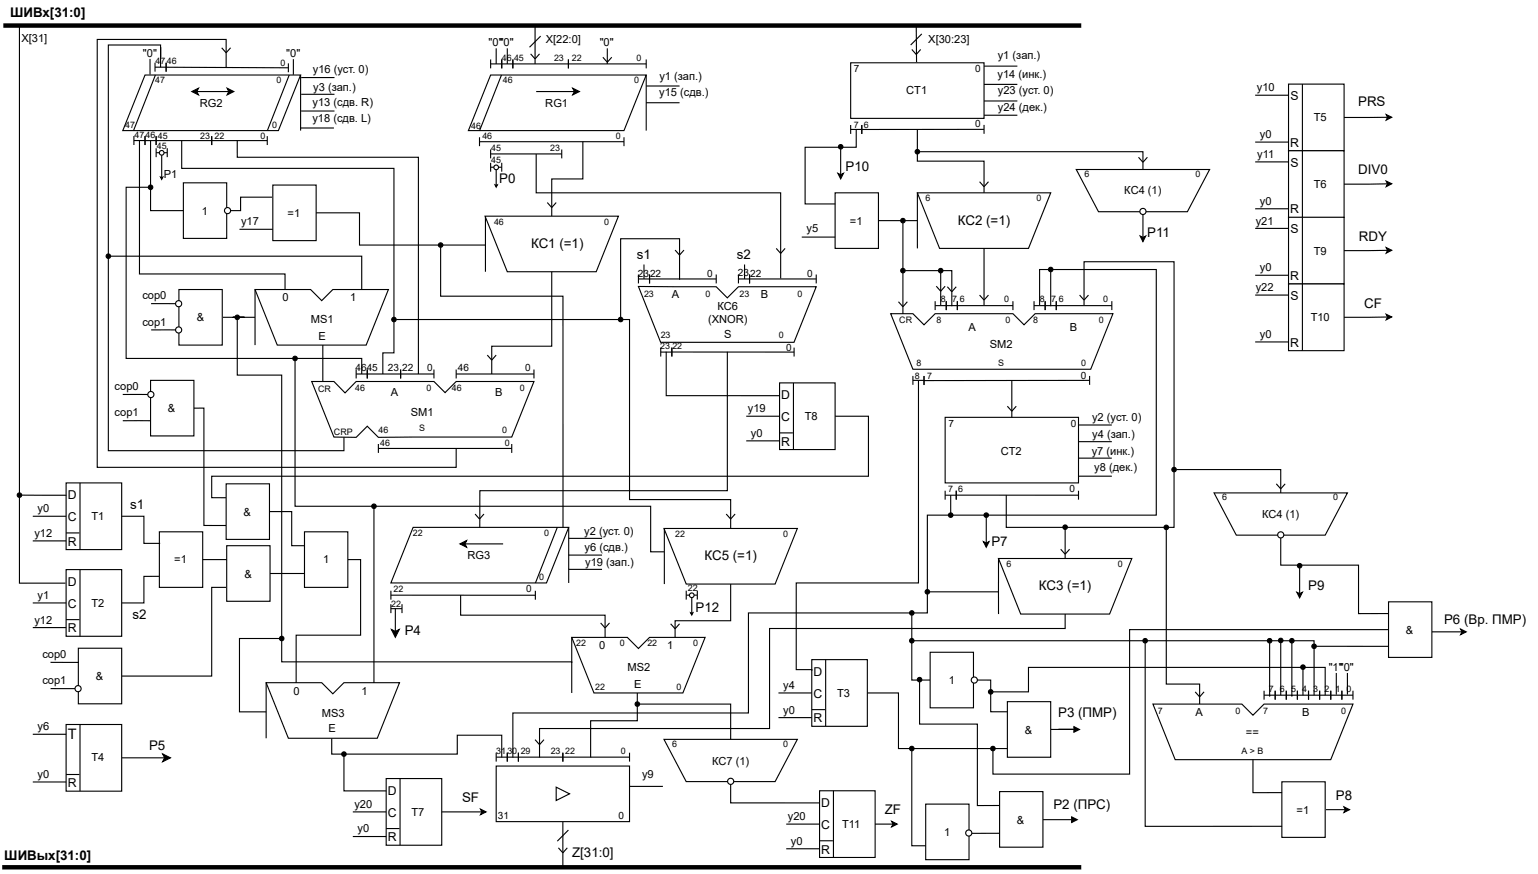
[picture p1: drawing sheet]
<svg xmlns="http://www.w3.org/2000/svg" width="351mm" height="200mm" viewBox="0 0 351 200" stroke-linecap="round" stroke-linejoin="round" font-family="sans-serif">
<path d="M.8 5.8h246.2" fill="none" stroke="#000" stroke-width="1" stroke-linecap="butt"/>
<path d="M112.1 17.1h35.5l-5 12.7h-35.6z" fill="#fff"/>
<path d="M112.1 17.1h35.5l-5 12.7h-35.6zM114.6 17.1l-5 12.7M147.6 17.1v12.7M147.6 19.6h7.6M109.5 32.4h33.1M109.5 31.4v2M122.5 20.9h8.7M130.8 20.2l1.6 .7-1.6 .8 .4-.8zM142.6 31.4v2M147.6 23.5h7.6" fill="none" stroke="#000" stroke-width=".25"/>
<path d="M130.8 20.2l1.6 .7-1.6 .8 .4-.8z" fill="#000"/>
<path d="M194.3 14.3h30.5v12.7h-30.5z" fill="#fff"/>
<path d="M194.3 14.3h30.5v12.7h-30.5zM209.3 6l.1 8.2M210.6 7.7l-2.5 2.6M224.8 15.1h7.6M194.3 28.6v2M196.9 28.6v2M224.8 29.6h-30.5M224.8 28.5v2.1" fill="none" stroke="#000" stroke-width=".25"/>
<path d="M190.8 44h9.9v12.7h-9.9z" fill="#fff"/>
<path d="M195.6 29.6v4h-11.7v13h6.9M183.2 54.2h7.6M190.8 44h9.9v12.7h-9.9z" fill="none" stroke="#000" stroke-width=".25"/>
<path d="M209.6 44h30.4l-5 12.7h-20.3z" fill="#fff"/>
<g fill="none" stroke="#000" stroke-width=".25">
<path d="M208.3 11.3l1 1.1 1-1.1M209.6 29.6v7.2h15.2v7.2M200.7 50.4h8.9M206.3 50.9v20.8M209.6 44h30.4l-5 12.7h-20.3zM209.6 44v12.7M223.8 41.5l1 1.2 1-1.2M224.8 56.7v13M203.5 71.7h5.1l2.5 2.5 2.5-2.5h17.8l2.5 2.5 2.6-2.5h17.8l-5.1 12.7h-40.6zM205.3 68.9l1 1.2 1-1.2M206.8 61.8h10.6v8.1M213.6 69.8h17.8"/>
<path d="M213.6 68.8v2M213.9 65.4l1 1.1 1-1.1M214.9 62.3v7.4M216.2 68.8v2M216.4 65.5l1 1.1 1.1-1.1M218.7 68.8v2M223.8 67.4l1 1.1 1-1.1M231.4 68.8v2M236.2 69.8h17.8M236.2 68.8v2M238.8 68.8v2M241.3 68.8v2"/>
<path d="M246.6 67.4l1.1 1.1 1-1.1M254 68.8v2"/>
<circle cx="206.3" cy="50.4" r=".51"/>
<circle cx="206.3" cy="61.8" r=".51"/>
<circle cx="214.9" cy="61.8" r=".51"/>
</g>
<g fill="#000">
<circle cx="206.3" cy="50.4" r=".51"/>
<circle cx="206.3" cy="61.8" r=".51"/>
<circle cx="214.9" cy="61.8" r=".51"/>
</g>
<path d="M215.9 95.3h30.5v15h-30.5z" fill="#fff"/>
<g fill="none" stroke="#000" stroke-width=".25">
<path d="M237.5 69.7v-8.1h26.7v56.1h-47v-4.6M240 62.1v7.8M247.7 69.7v-9.9h20.5v60.7h-38.3v-7.4M211.1 85.9v2.1M215.9 95.3h30.5v15h-30.5zM230.1 92.8l1.1 1.1 1-1.1M231.2 87v8.3M248.9 85.9v2M248.9 86.9h-37.8M215.9 113.1h2.6M215.9 112.1v2M218.5 113.1h27.9"/>
<path d="M218.5 112.1v2M246.4 100.9h7.6M246.4 104.7h7.6M246.4 108.8h7.6M246.4 112.1v2"/>
<circle cx="240" cy="61.6" r=".51"/>
</g>
<circle cx="240" cy="61.6" r=".51" fill="#000"/>
<path d="M185.5 150.7h12.7v15.2h-12.7z" fill="#fff"/>
<g fill="none" stroke="#000" stroke-width=".25">
<path d="M209.8 87v46.2h-27.9v19.8h3.6v.2M177.8 158.3h7.7M185.5 150.7h12.7v15.2h-12.7zM188.6 150.7v15.2M208.3 140.5v14.8h4.2M177.8 163.9h7.7M185.5 162.1h3"/>
<circle cx="208.3" cy="140" r=".51"/>
</g>
<circle cx="208.3" cy="140" r=".51" fill="#000"/>
<path d="M212.5 149h9.9v12.7h-9.9z" fill="#fff"/>
<path d="M212.5 149h9.9v12.7h-9.9z" fill="none" stroke="#000" stroke-width=".25"/>
<circle cx="222.6" cy="155.3" r=".7" fill="#fff"/>
<g fill="none" stroke="#000" stroke-width=".25">
<path d="M240 166.6h5.3M245.3 166l1.3 .6-1.3 .7z"/>
<circle cx="222.6" cy="155.3" r=".7"/>
</g>
<path d="M245.3 166l1.3 .6-1.3 .7z" fill="#000"/>
<path d="M230.1 160.3h9.9v12.7h-9.9z" fill="#fff"/>
<path d="M230.1 160.3h9.9v12.7h-9.9zM128.6 187.7v10.7" fill="none" stroke="#000" stroke-width=".25"/>
<path d="M113.4 175h30.4v12.7h-30.4z" fill="#fff"/>
<path d="M113.4 175h30.4v12.7h-30.4z" fill="none" stroke="#000" stroke-width=".25"/>
<path d="M127.1 179.8l3 1.5-3 1.6z" fill="#fff"/>
<g fill="none" stroke="#000" stroke-width=".25">
<path d="M112.1 38.2h2.5M112.1 37.2v2M113.4 38.8v3.6M114.6 37.2v2M113.1 42.2l.3 .2 .2-.2-.2 .5zM113.4 173h30.4M113.4 171.9v2.1M115.9 171.9v2.1M118.4 171.9v2.1M127.1 179.8l3 1.5-3 1.6zM128.6 171.9v2.1M143.8 171.9v2.1"/>
<path d="M143.8 179.6h7.6M127.6 193.7l1 1.1 1-1.1M129.9 189.6l-2.6 2.5"/>
</g>
<path d="M.5 198.1h246.5" fill="none" stroke="#000" stroke-width="1" stroke-linecap="butt"/>
<path d="M113.1 42.2l.3 .2 .2-.2-.2 .5z" fill="#000"/>
<circle cx="113.4" cy="38.2" r=".53" fill="#fff"/>
<g fill="none" stroke="#000" stroke-width=".25">
<path d="M246.4 97.1h7.6M216.7 117.7h-4.8v22.3h-40.9v22.9h-53.8v10.1M225.3 118.2v5.9M224.7 123.7l.6 .4 .7-.4-.7 1.3z"/>
<circle cx="113.4" cy="38.2" r=".53"/>
<circle cx="217.2" cy="117.7" r=".51"/>
<circle cx="225.3" cy="117.7" r=".51"/>
</g>
<g fill="#000">
<path d="M224.7 123.7l.6 .4 .7-.4-.7 1.3z"/>
<circle cx="217.2" cy="117.7" r=".51"/>
<circle cx="225.3" cy="117.7" r=".51"/>
</g>
<path d="M228.1 127.6h30.5l-5.1 12.7h-20.3z" fill="#fff"/>
<g fill="none" stroke="#000" stroke-width=".25">
<path d="M36.7 13.1v-2.8h-11.9v92.6h53.8v-3M133.2 32.4v8.5h-7.1v8.5M110.9 49.4v12.7M125 46.3l1.1 1.1 1-1.1M71.2 87.1h5.1l2.5 2.6 2.6-2.6h17.7l2.6 2.6 2.5-2.6h17.8l-5.1 12.7-30.5 .1-2.5-2.5-2.5 2.5-5.1-.1zM208.6 86.9h2.5M208.6 85.9v2M211.1 85.9v2M212.4 135.2h15.7M228.1 127.6h30.5l-5.1 12.7h-20.3zM228.1 127.6v12.7M242.3 125.5l1 1.1 1.1-1.1"/>
<path d="M243.3 120.9v6.6M243.3 140.3v3.3h-67.5v22.8h-52.5v6.6"/>
<circle cx="211.9" cy="135.2" r=".51"/>
<circle cx="243.3" cy="120.4" r=".51"/>
</g>
<g fill="#000">
<circle cx="211.9" cy="135.2" r=".51"/>
<circle cx="243.3" cy="120.4" r=".51"/>
</g>
<path d="M33.1 17.1h35.6l-5.1 12.7h-35.5z" fill="#fff"/>
<path d="M33.1 17.1h35.6l-5.1 12.7h-35.5zM66.1 17.1l-5 12.7M68.7 17.1v12.7M68.8 17.7h7.6M43.8 20.9l1.5-.7-.3 .7 .3 .8zM45 20.9h7.3M51.9 20.2l1.5 .7-1.5 .8 .4-.8zM68.8 21.5h7.6" fill="none" stroke="#000" stroke-width=".25"/>
<path d="M43.8 20.9l1.5-.7-.3 .7 .3 .8zM51.9 20.2l1.5 .7-1.5 .8 .4-.8z" fill="#000"/>
<path d="M151.7 120.7h30.5l-5.1 12.7h-20.3z" fill="#fff"/>
<g fill="none" stroke="#000" stroke-width=".25">
<path d="M35.5 17.1l-5 12.7M67.4 82.4v33.2h81.2v10.5h3.1M104.2 85.4h17.8M104.2 84.4v2M122 84.4v2M165.9 117.4l1 1.2 1-1.2M151.7 120.7h30.5l-5.1 12.7h-20.3zM151.8 120.7v12.7"/>
<circle cx="67.4" cy="81.9" r=".51"/>
</g>
<circle cx="67.4" cy="81.9" r=".51" fill="#000"/>
<path d="M277.4 112.6h30.4l-5.1 9.6h-20.3z" fill="#fff"/>
<path d="M277.4 112.6h30.4l-5.1 9.6h-20.3z" fill="none" stroke="#000" stroke-width=".25"/>
<circle cx="292.6" cy="122.2" r=".7" fill="#fff"/>
<g fill="none" stroke="#000" stroke-width=".25">
<path d="M291.6 110.5l1 1.2 1-1.2M266.4 121v35.3h7.7v4.5M292.6 122.9v6.2h17.8v11.1h6.8M198.2 158.3h7.1v12.7h24.9M208.8 146.4h91.4v12.4M223.3 155.3h3v7.3h3.8M226.8 158h8.2v-5.5h67.7v6.3M273 158l1.1 1.2 1-1.2M288.8 158.8h20.3M288.8 157.8v2M290.1 146.9v12.2v-.3M291.3 157.8v2"/>
<path d="M292.6 146.8v12M293.9 157.8v2M295.1 146.9v12.2v-.3M296.4 157.8v2M297.7 152.9v5.9M298.9 157.8v2M301.5 157.8v2M304 157.8v2M305.3 153.7v5M306.6 157.8v2M307.8 153.7v5M309.1 157.8v2"/>
<path d="M302.7 184.9h5.1h-.4M307 184.3l1.3 .6-1.3 .7 .4-.7z"/>
<circle cx="266.4" cy="120.5" r=".51"/>
<circle cx="292.6" cy="122.2" r=".7"/>
<circle cx="208.3" cy="146.4" r=".51"/>
<circle cx="226.3" cy="158" r=".51"/>
<circle cx="290.1" cy="146.4" r=".51"/>
<circle cx="292.6" cy="146.3" r=".51"/>
<circle cx="295.1" cy="146.4" r=".51"/>
<circle cx="297.7" cy="152.4" r=".51"/>
</g>
<g fill="#000">
<path d="M307 184.3l1.3 .6-1.3 .7 .4-.7z"/>
<circle cx="266.4" cy="120.5" r=".51"/>
<circle cx="208.3" cy="146.4" r=".51"/>
<circle cx="226.3" cy="158" r=".51"/>
<circle cx="290.1" cy="146.4" r=".51"/>
<circle cx="292.6" cy="146.3" r=".51"/>
<circle cx="295.1" cy="146.4" r=".51"/>
<circle cx="297.7" cy="152.4" r=".51"/>
</g>
<path d="M292.8 178.6h9.9v12.7h-9.9z" fill="#fff"/>
<g fill="none" stroke="#000" stroke-width=".25">
<path d="M34.3 13.5v3.5M67 13.5v3.6M112.1 14.6h35.5M112.1 13.6v2M113.4 11v3.6M114.6 13.6v2M115.9 11v3.6M117.2 13.6v2M121.2 12.3l1 1.2 1.1-1.2M122.2 6v8.6M123.5 8.3l-2.5 2.5M129.9 13.6v2"/>
<path d="M137.7 13.1l1 1.1 1.1-1.1M138.7 11v3.6M147.6 13.6v2M224.8 19.3h7.6M68.7 29.2h7.6M68.8 25.4h7.6M261.6 146.9v41.9h31.3M286.2 173.5v7.6h6.7M292.8 178.6h9.9v12.7h-9.9z"/>
<circle cx="261.6" cy="146.4" r=".51"/>
</g>
<circle cx="261.6" cy="146.4" r=".51" fill="#000"/>
<path d="M110.8 49.4h30.5l-5.1 12.7h-20.3z" fill="#fff"/>
<g fill="none" stroke="#000" stroke-width=".25">
<path d="M35.4 15.3l30.5 .2M35.4 14.3v2.1M36.7 13.1v-2.3v4.6M38 16.4v-2.1l-.1 2.1M50.6 10.9l1.1 1.2 1-1.2M51.7 15.4v-6.4h-29.5v97.8h82v-4.4M65.9 14.5v2M30.6 32.1h17.8M30.6 31.1v2M33.1 31.1v2M35.7 31.1v2M41.5 32.1v6.4h48.5v42.1h-2.5v4.8"/>
<path d="M48.4 31.1v2M62.5 45h-7.5v3.1h-2.3M72.2 48.6h9.9v7.4h28.7M110.8 49.4h30.5l-5.1 12.7h-20.3zM126.1 62.1v17h-13.8v6.3M111.3 81.1l1 1.2 1.1-1.2M86.4 102.4h30.5M86.4 101.4v2.1M116.9 101.4v2.1"/>
</g>
<path d="M62.3 42.3h9.9v12.7h-9.9z" fill="#fff"/>
<path d="M35.7 34.9h2.5M35.7 33.9v2M36.9 35.4v5.2M38.2 33.9v2M36.7 40.5l.2 .1 .3-.1-.3 .5zM54.7 52.4h7.6M62.3 42.3h9.9v12.7h-9.9z" fill="none" stroke="#000" stroke-width=".25"/>
<path d="M36.7 40.5l.2 .1 .3-.1-.3 .5z" fill="#000"/>
<circle cx="36.9" cy="34.9" r=".53" fill="#fff"/>
<g fill="none" stroke="#000" stroke-width=".25">
<path d="M31.9 32.1v30.5h33.2v3.5M25.3 58.5h57.3v7.6M50.8 72.5h7.5M58.3 66.1h12.7l2.5 2.6 2.5-2.6h12.7l-5 12.7h-20.4zM58.3 66.1v12.7M73.8 78.8v8.4M263.4 160.8h20.3l2.5 2.6 2.6-2.6h20.3l-5.1 12.7h-35.5z"/>
<circle cx="36.9" cy="34.9" r=".53"/>
<circle cx="24.8" cy="58.5" r=".51"/>
</g>
<circle cx="24.8" cy="58.5" r=".51" fill="#000"/>
<path d="M40.9 66.1h9.9v12.7h-9.9z" fill="#fff"/>
<path d="M34.5 69.4h6.5M34.5 75.4h6.4M40.9 66.1h9.9v12.7h-9.9z" fill="none" stroke="#000" stroke-width=".25"/>
<circle cx="40.8" cy="75.4" r=".7" fill="#fff"/>
<circle cx="40.8" cy="75.4" r=".7" fill="none" stroke="#000" stroke-width=".25"/>
<circle cx="40.8" cy="69.4" r=".7" fill="#fff"/>
<circle cx="40.8" cy="69.4" r=".7" fill="none" stroke="#000" stroke-width=".25"/>
<path d="M94.4 120.5h35.5l-5.1 12.7h-35.5z" fill="#fff"/>
<g fill="none" stroke="#000" stroke-width=".25">
<path d="M100.7 56.5v11.2h27.9v52.8M89.3 136h33M89.3 134.9v2.1M89.3 138v2M89.3 139h2.5M90.3 139v5.2M91.8 138v2M94.4 120.5h35.5l-5.1 12.7h-35.5zM105.1 124.2l1.5-.7-.4 .7 .4 .8zM105.2 136v4.5h33v5.1M106.2 124.2h8.7M122.3 135v2"/>
<path d="M127.3 120.5l-5 12.7M129.9 120.5v12.7M129.9 123h7.6M129.9 126.8h7.6M89.4 143.8l.9 .4 .9-.4-.9 1.8zM130.6 145.6h12.7l2.6 2.5 2.5-2.5h12.7l-5.1 12.7h-20.3zM130.6 145.6v12.7"/>
<circle cx="100.7" cy="56" r=".51"/>
</g>
<g fill="#000">
<path d="M105.1 124.2l1.5-.7-.4 .7 .4 .8zM89.4 143.8l.9 .4 .9-.4-.9 1.8z"/>
<circle cx="100.7" cy="56" r=".51"/>
</g>
<path d="M41.9 41.8h9.9v12.7h-9.9z" fill="#fff"/>
<path d="M41.9 41.8h9.9v12.7h-9.9z" fill="none" stroke="#000" stroke-width=".25"/>
<circle cx="52" cy="48.1" r=".7" fill="#fff"/>
<g fill="none" stroke="#000" stroke-width=".25">
<path d="M34.4 32.1v16h7.5M48.4 32.1h12.7M48.4 31.1v2M54.2 32.1v3.8h41.4v49.5M61.1 31.1v2M112.1 35.2h16.2M112.1 34.1v2.1M122.5 35.2v8.8h55.8v19.6M128.3 34.1v2.1M33.9 42.8h-5.1v39.1h53.8v3.5M154.2 57.1l1 1.2 1.1-1.2M177.3 56.7l1 1.2 1.1-1.2"/>
<path d="M54.2 73v12.7h10.2v65.5h66.2v.2M90.5 73h53.3v41.1h23.1v6.6M145.9 65.4l17.7 .1 2.6 2.5 2.5-2.5h17.8l-5.1 12.7h-30.5zM145.9 63.7h17.7M145.9 62.7v2M148.4 62.7v2M155.2 63.9v-9.4h-13.4v18M163.6 62.7v2M168.7 63.7h17.8M168.7 62.7v2M171.2 62.7v2M186.5 62.7v2"/>
<path d="M81.4 85.4h17.7M81.4 84.4v2M83.9 84.4v2M91.5 84.4v2M99.1 84.4v2M166.2 80.4v31.7h-56.6v8.4M108.5 117.4l1 1.2 1.1-1.2M166.9 133.4v8.4h-12.7v3.8M153.2 142.5l1 1.1 1-1.1"/>
<circle cx="34.4" cy="42.8" r=".51"/>
<circle cx="52" cy="48.1" r=".7"/>
<circle cx="54.2" cy="72.5" r=".51"/>
<circle cx="90" cy="73" r=".51"/>
<circle cx="141.8" cy="73" r=".51"/>
</g>
<g fill="#000">
<circle cx="34.4" cy="42.8" r=".51"/>
<circle cx="54.2" cy="72.5" r=".51"/>
<circle cx="90" cy="73" r=".51"/>
<circle cx="141.8" cy="73" r=".51"/>
</g>
<path d="M15.1 110.3h12.7v15.2h-12.7z" fill="#fff"/>
<g fill="none" stroke="#000" stroke-width=".25">
<path d="M5 113.1h10.2M7.5 117.9h7.6M15.1 110.3h12.7v15.2h-12.7zM18.3 110.3v15.2M7.5 123.6h7.6M15.1 121.7h3.1"/>
<circle cx="4.4" cy="113.1" r=".51"/>
</g>
<circle cx="4.4" cy="113.1" r=".51" fill="#000"/>
<path d="M15.1 130.1h12.7v15.2h-12.7z" fill="#fff"/>
<path d="M7.5 137.7h7.6M15.1 130.1h12.7v15.2h-12.7zM18.3 130.1v15.2M7.5 143.4h7.6M15.1 141.5h3.1" fill="none" stroke="#000" stroke-width=".25"/>
<path d="M36.4 121.5h9.9v12.7h-9.9z" fill="#fff"/>
<path d="M27.8 117.9h5.1v6.2h3.7M36.4 121.5h9.9v12.7h-9.9z" fill="none" stroke="#000" stroke-width=".25"/>
<path d="M29.7 113.5h3.3v3.8h-3.3z" fill="#fff"/>
<path d="M36.3 131.6l-3.4 .1v6h-5.1" fill="none" stroke="#000" stroke-width=".25"/>
<path d="M30.2 138.6h3.3v3.8h-3.3z" fill="#fff"/>
<path d="M4.4 5.7v127.5h10.6M147.1 60.4v3.3M170.1 60.4v3.3M51.8 134.2h-3.4v20.2h-20.6" fill="none" stroke="#000" stroke-width=".25"/>
<path d="M17.9 148.1h9.9v12.7h-9.9z" fill="#fff"/>
<path d="M11.5 151.3h6.5M11.6 157.3h6.3M17.9 148.1h9.9v12.7h-9.9z" fill="none" stroke="#000" stroke-width=".25"/>
<circle cx="17.8" cy="157.3" r=".7" fill="#fff"/>
<g fill="none" stroke="#000" stroke-width=".25">
<path d="M61.7 131h7.9"/>
<circle cx="17.8" cy="157.3" r=".7"/>
</g>
<path d="M51.8 124.7h9.9v12.6h-9.9z" fill="#fff"/>
<path d="M151 79.4v2M153.5 79.4v2M181.4 79.4v2M151 80.4h30.4M190.8 95.1h7.6v13.7h-150v4.9h3.3M46.3 127.8h5.5M51.8 124.7h9.9v12.6h-9.9zM79.5 127.8h2.9v17.3h-14.7v10.9M60.8 155.9h12.7l2.5 2.6 2.6-2.6h12.7l-5.1 12.7h-20.3zM60.8 155.9v12.7" fill="none" stroke="#000" stroke-width=".25"/>
<path d="M69.6 121.5h9.9v12.7h-9.9z" fill="#fff"/>
<g fill="none" stroke="#000" stroke-width=".25">
<path d="M85.4 116.1v39.9M69.6 121.5h9.9v12.7h-9.9zM63.9 145.9h-9.2v16.7h6.1M137.2 142.3l1 1.1 1.1-1.1M145.6 158.3v6.3h-10.7v8.4M75.8 168.7v3.6h28.7v-4.4h10.1v5.1M122.2 169l1.1 1.1 1-1.1"/>
<circle cx="85.4" cy="115.6" r=".51"/>
<circle cx="64.4" cy="145.9" r=".51"/>
</g>
<g fill="#000">
<circle cx="85.4" cy="115.6" r=".51"/>
<circle cx="64.4" cy="145.9" r=".51"/>
</g>
<path d="M211.5 183.7h9.9v12.7h-9.9z" fill="#fff"/>
<path d="M211.5 183.7h9.9v12.7h-9.9zM228.4 190.3l-6.4 .1" fill="none" stroke="#000" stroke-width=".25"/>
<circle cx="221.3" cy="190.3" r=".7" fill="#fff"/>
<g fill="none" stroke="#000" stroke-width=".25">
<path d="M238.3 187.2h6.5M244.8 186.6l1.3 .6-1.3 .7z"/>
<circle cx="221.3" cy="190.3" r=".7"/>
</g>
<path d="M244.8 186.6l1.3 .6-1.3 .7z" fill="#000"/>
<path d="M228.4 180.8h9.9v12.7h-9.9z" fill="#fff"/>
<g fill="none" stroke="#000" stroke-width=".25">
<path d="M210.1 155.8v9.6h13.2v18.6h5.1M327.1 144.3h6.9M333.7 143.7l1.3 .6-1.3 .7 .3-.7zM208.3 171.5v21.7h3.2M228.4 180.8h9.9v12.7h-9.9z"/>
<circle cx="210.1" cy="155.2" r=".51"/>
<circle cx="208.3" cy="171" r=".51"/>
</g>
<g fill="#000">
<path d="M333.7 143.7l1.3 .6-1.3 .7 .3-.7z"/>
<circle cx="210.1" cy="155.2" r=".51"/>
<circle cx="208.3" cy="171" r=".51"/>
</g>
<path d="M317.2 137.5h9.9v12.7h-9.9z" fill="#fff"/>
<g fill="none" stroke="#000" stroke-width=".25">
<path d="M268.7 107.3h23.9v5.3M296.3 135.3l.6 .3 .6-.3-.6 1.3zM296.9 129.7v5.9M317.2 137.5h9.9v12.7h-9.9zM300.7 147.6h16.5M317.2 143.8h-59.1v33h-31.3v-5.3"/>
<circle cx="268.2" cy="107.3" r=".51"/>
<circle cx="296.9" cy="129.2" r=".51"/>
<circle cx="300.2" cy="147.6" r=".51"/>
<circle cx="226.8" cy="171" r=".51"/>
</g>
<g fill="#000">
<path d="M296.3 135.3l.6 .3 .6-.3-.6 1.3z"/>
<circle cx="268.2" cy="107.3" r=".51"/>
<circle cx="296.9" cy="129.2" r=".51"/>
<circle cx="300.2" cy="147.6" r=".51"/>
<circle cx="226.8" cy="171" r=".51"/>
</g>
<path d="M15.1 165.5h12.7v15.2h-12.7z" fill="#fff"/>
<path d="M7.5 167.7h7.6M7.5 178.6h7.6M15.1 165.5h12.7v15.2h-12.7zM15.1 176.9h3.1M18.3 165.5v15.2M27.8 173.1h9.8M37.2 172.2l1.7 .9-1.7 .9 .4-.9z" fill="none" stroke="#000" stroke-width=".25"/>
<path d="M37.2 172.2l1.7 .9-1.7 .9 .4-.9z" fill="#000"/>
<path d="M294.4 19.2h12.7v15.2h-12.7z" fill="#fff"/>
<path d="M294.4 19.2h12.7v15.2h-12.7zM297.5 19.2v15.2M286.8 21.7h7.6M286.8 32.5h7.6M316.7 26.2l1.3 .6-1.3 .6 .3-.6zM317 26.8h-9.9" fill="none" stroke="#000" stroke-width=".25"/>
<path d="M316.7 26.2l1.3 .6-1.3 .6 .3-.6z" fill="#000"/>
<path d="M294.4 34.4h12.7v15.3h-12.7z" fill="#fff"/>
<path d="M286.8 37h7.6M294.4 34.4h12.7v15.3h-12.7zM297.5 34.4v15.3M286.8 47.7h7.6M316.7 41.4l1.3 .6-1.3 .6 .3-.6zM317 42l-9.9 .1" fill="none" stroke="#000" stroke-width=".25"/>
<path d="M316.7 41.4l1.3 .6-1.3 .6 .3-.6z" fill="#000"/>
<path d="M88.2 177.8h12.7v15.3h-12.7z" fill="#fff"/>
<g fill="none" stroke="#000" stroke-width=".25">
<path d="M44.3 93.2h2.3v26.8h5.1M78.6 172.8v7.9h9.7M88.2 177.8h12.7v15.3h-12.7zM91.4 177.8v15.3M80.6 185.5h7.6M80.6 191.1h7.6M88.2 189.3h3.1M100.9 185.5h9.2M109.8 184.8l1.2 .7-1.2 .6 .3-.6z"/>
<circle cx="78.6" cy="172.3" r=".51"/>
</g>
<g fill="#000">
<path d="M109.8 184.8l1.2 .7-1.2 .6 .3-.6z"/>
<circle cx="78.6" cy="172.3" r=".51"/>
</g>
<path d="M34.4 86.9h9.9v12.7h-9.9z" fill="#fff"/>
<path d="M28 90.1h6.5M28.1 96.1h6.3M34.4 86.9h9.9v12.7h-9.9z" fill="none" stroke="#000" stroke-width=".25"/>
<circle cx="34.5" cy="90.1" r=".7" fill="#fff"/>
<g fill="none" stroke="#000" stroke-width=".25">
<path d="M61.6 116.9h5v7.8h3"/>
<circle cx="34.5" cy="90.1" r=".7"/>
</g>
<path d="M51.7 110.5h9.9v12.7h-9.9z" fill="#fff"/>
<path d="M51.7 110.5h9.9v12.7h-9.9zM129.9 130.1h7.6" fill="none" stroke="#000" stroke-width=".25"/>
<path d="M178.1 87.5h12.7v15.2h-12.7z" fill="#fff"/>
<path d="M152.2 80.4v10h26M170.5 95.1h7.6M178.1 87.5h12.7v15.2h-12.7zM178.1 98.9h3M181.3 87.5v15.2M170.5 100.7h7.6" fill="none" stroke="#000" stroke-width=".25"/>
<path d="M294.4 49.6h12.7v15.3h-12.7z" fill="#fff"/>
<path d="M286.8 52.2h7.6M294.4 49.6h12.7v15.3h-12.7zM297.5 49.6v15.3M316.7 56.6l1.3 .6-1.3 .6 .3-.6zM317 57.2h-9.9M286.8 62.9h7.6" fill="none" stroke="#000" stroke-width=".25"/>
<path d="M316.7 56.6l1.3 .6-1.3 .6 .3-.6z" fill="#000"/>
<path d="M294.4 64.9h12.7v15.2h-12.7z" fill="#fff"/>
<g fill="none" stroke="#000" stroke-width=".25">
<path d="M191.4 39.6l.7 .3 .6-.3-.6 1.3zM192.1 34v5.9M286.8 67.4h7.6M286.8 78.1h7.6M294.4 64.9h12.7v15.2h-12.7zM297.5 64.9v15.2M316.7 71.8l1.3 .6-1.3 .7 .3-.7zM317 72.4l-9.9 .1"/>
<circle cx="192.1" cy="33.5" r=".51"/>
</g>
<g fill="#000">
<path d="M191.4 39.6l.7 .3 .6-.3-.6 1.3zM316.7 71.8l1.3 .6-1.3 .7 .3-.7z"/>
<circle cx="192.1" cy="33.5" r=".51"/>
</g>
<path d="M245.9 38.7h30.4l-5 9.7h-20.3z" fill="#fff"/>
<path d="M245.9 38.7h30.4l-5 9.7h-20.3z" fill="none" stroke="#000" stroke-width=".25"/>
<circle cx="261.1" cy="48.3" r=".7" fill="#fff"/>
<g fill="none" stroke="#000" stroke-width=".25">
<path d="M210.1 34.7h51v4M224.8 23.1h7.6M224.8 26.3h7.6M260.1 35.9l1 1.2 1-1.2M260.5 53.9l.6 .3 .6-.3-.6 1.3zM261.1 49v5.2"/>
<circle cx="209.6" cy="34.7" r=".51"/>
<circle cx="261.1" cy="48.3" r=".7"/>
</g>
<g fill="#000">
<path d="M260.5 53.9l.6 .3 .6-.3-.6 1.3z"/>
<circle cx="209.6" cy="34.7" r=".51"/>
</g>
<path d="M151.7 168.9h30.5l-5.1 9.6h-20.3z" fill="#fff"/>
<path d="M151.7 168.9h30.5l-5.1 9.6h-20.3z" fill="none" stroke="#000" stroke-width=".25"/>
<circle cx="166.9" cy="178.5" r=".7" fill="#fff"/>
<g fill="none" stroke="#000" stroke-width=".25">
<path d="M146.1 160.8h20.8v8.1"/>
<circle cx="145.6" cy="160.8" r=".51"/>
<circle cx="166.9" cy="178.5" r=".7"/>
</g>
<circle cx="145.6" cy="160.8" r=".51" fill="#000"/>
<path d="M187.2 180.6h12.7v15.3h-12.7z" fill="#fff"/>
<g fill="none" stroke="#000" stroke-width=".25">
<path d="M156.8 135.9h2.5M156.8 134.9v2.1M157.8 140l.2 .1 .3-.1-.3 .5zM158 136.5v3.6M159.3 134.9v2.1M166.9 179.2v4.2h20.4M179.6 188.3h7.6M179.6 193.9h7.6M187.2 180.6h12.7v15.3h-12.7zM187.2 192.1h3.1M190.4 180.6v15.3M199.9 188.3h4.1"/>
<path d="M203.7 187.6l1.3 .7-1.3 .6 .3-.6z"/>
</g>
<path d="M157.8 140l.2 .1 .3-.1-.3 .5zM203.7 187.6l1.3 .7-1.3 .6 .3-.6z" fill="#000"/>
<circle cx="158" cy="136" r=".53" fill="#fff"/>
<circle cx="158" cy="136" r=".53" fill="none" stroke="#000" stroke-width=".25"/>
<text font-size="3.3" x="15.5" y="168.8">T</text>
<g font-size="3">
<text x="2.3" y="3.8">ШИВх[31:0]</text>
<text x="310.3" y="24.1">PRS</text>
<text x="114" y="41.9">P0</text>
<text x="193.2" y="39.1">P10</text>
<text x="310.3" y="39.9">DIV0</text>
<text x="218.8" y="51.3">КС2 (=1)</text>
<text x="121.3" y="56.6">КС1 (=1)</text>
<text x="145.5" y="59.2">s1</text>
<text x="168.4" y="59.2">s2</text>
<text x="262.1" y="54.1">P11</text>
<text x="310.4" y="55.1">RDY</text>
<text x="311.6" y="70.3">CF</text>
<text x="29.7" y="116.3">s1</text>
<text x="226.5" y="124.7">P7</text>
<text x="160.9" y="128">КС5 (=1)</text>
<text x="237.4" y="134.8">КС3 (=1)</text>
<text x="298.9" y="134.8">P9</text>
<text x="30.3" y="141.4">s2</text>
<text x="158.9" y="139.9">P12</text>
<text x="329.9" y="142.4">P6 (Вр. ПМР)</text>
<text x="92.5" y="145">P4</text>
<text x="241.7" y="163.8">P3 (ПМР)</text>
<text x="34.1" y="171.4">P5</text>
<text x="105.6" y="183.3">SF</text>
<text x="202.1" y="185.8">ZF</text>
<text x="240.7" y="184.8">P2 (ПРС)</text>
<text x="305.2" y="182.8">P8</text>
<text x="1" y="196.5">ШИВых[31:0]</text>
<text x="130.7" y="195.7">Z[31:0]</text>
</g>
<g font-size="2.8">
<text x="294.8" y="22.8">S</text>
<text x="294.8" y="33.5">R</text>
<text x="294.8" y="38.1">S</text>
<text x="294.8" y="48.7">R</text>
<text x="294.8" y="53.3">S</text>
<text x="294.8" y="64">R</text>
<text x="294.8" y="68.5">S</text>
<text x="294.8" y="79.2">R</text>
<text x="178.5" y="91.1">D</text>
<text x="178.5" y="101.8">R</text>
<text x="178.5" y="96.2">C</text>
<text x="15.5" y="114">D</text>
<text x="15.5" y="119.1">C</text>
<text x="15.5" y="124.7">R</text>
<text x="15.5" y="133.8">D</text>
<text x="15.5" y="138.9">C</text>
<text x="15.5" y="144.5">R</text>
<text x="185.8" y="154.4">D</text>
<text x="185.8" y="159.4">C</text>
<text x="185.8" y="165">R</text>
<text x="15.5" y="179.7">R</text>
<text x="88.6" y="181.5">D</text>
<text x="187.6" y="184.3">D</text>
<text x="88.6" y="186.6">C</text>
<text x="187.6" y="189.4">C</text>
<text x="88.6" y="192.2">R</text>
<text x="187.6" y="195">R</text>
</g>
<g font-size="2.5">
<text x="4.9" y="9.6">X[31]</text>
<text x="111.6" y="10.4">&quot;0&quot;&quot;0&quot;</text>
<text x="124.7" y="9.9">X[22:0]</text>
<text x="137" y="10.4">&quot;0&quot;</text>
<text x="212.1" y="9.9">X[30:23]</text>
<text x="32.7" y="12.9">&quot;0&quot;</text>
<text x="65.4" y="12.9">&quot;0&quot;</text>
<text x="71.5" y="16.8">y16 (уст. 0)</text>
<text x="227.9" y="17.8">y14 (инк.)</text>
<text x="227.9" y="13.5">y1 (зап.)</text>
<text x="71.5" y="20.8">y3 (зап.)</text>
<text x="150.6" y="21.8">y15 (сдв.)</text>
<text x="150.6" y="18.3">y1 (зап.)</text>
<text x="207" y="21.6">CT1</text>
<text x="228" y="21.6">y23 (уст. 0)</text>
<text x="287.1" y="20.8">y10</text>
<text x="45.6" y="24.4">RG2</text>
<text x="71.4" y="27.9">y18 (сдв. L)</text>
<text x="71.4" y="24.1">y13 (сдв. R)</text>
<text x="124.6" y="24.4">RG1</text>
<text x="228" y="25.4">y24 (дек.)</text>
<text x="300.1" y="27.7">T5</text>
<text x="287.8" y="31.5">y0</text>
<text x="37.4" y="40.6">P1</text>
<text x="287.2" y="36.1">y11</text>
<text x="256.9" y="44.4">КС4 (1)</text>
<text x="287.8" y="46.7">y0</text>
<text x="300.1" y="42.9">T6</text>
<text x="46.1" y="49">1</text>
<text x="55.1" y="51.3">y17</text>
<text x="65.7" y="49.5">=1</text>
<text x="184.2" y="53.1">y5</text>
<text x="194.2" y="51.3">=1</text>
<text x="286.9" y="51.3">y21</text>
<text x="300.1" y="58.1">T9</text>
<text x="287.8" y="61.9">y0</text>
<text x="32.5" y="68.3">cop0</text>
<text x="64.5" y="68.8">0</text>
<text x="80" y="68.8">1</text>
<text x="153.5" y="68">A</text>
<text x="163.9" y="70.8">КС6</text>
<text x="173.8" y="68">B</text>
<text x="286.9" y="66.5">y22</text>
<text x="32.5" y="74.4">cop1</text>
<text x="45" y="73.4">&amp;</text>
<text x="71" y="73.9">MS1</text>
<text x="72.8" y="77.7">E</text>
<text x="161.8" y="73.9">(XNOR)</text>
<text x="165.4" y="77.2">S</text>
<text x="221.3" y="75.7">A</text>
<text x="244.4" y="75.7">B</text>
<text x="287.8" y="77.2">y0</text>
<text x="299.4" y="73.4">T10</text>
<text x="226.1" y="79.5">SM2</text>
<text x="26.2" y="89.1">cop0</text>
<text x="26.2" y="95">cop1</text>
<text x="38.4" y="94.2">&amp;</text>
<text x="89.3" y="90.4">A</text>
<text x="93.9" y="95">SM1</text>
<text x="113.1" y="90.4">B</text>
<text x="170.8" y="94.2">y19</text>
<text x="183.9" y="96">T8</text>
<text x="171.5" y="99.8">y0</text>
<text x="249.5" y="96.2">y2 (уст. 0)</text>
<text x="249.5" y="100">y4 (зап.)</text>
<text x="228.6" y="103.8">CT2</text>
<text x="249.4" y="103.8">y7 (инк.)</text>
<text x="250" y="107.6">y8 (дек.)</text>
<text x="8.6" y="117">y0</text>
<text x="20.9" y="118.8">T1</text>
<text x="55.6" y="117.8">&amp;</text>
<text x="288.3" y="118.3">КС4 (1)</text>
<text x="7.9" y="122.6">y12</text>
<text x="133.5" y="122.1">y2 (уст. 0)</text>
<text x="133.5" y="125.9">y6 (сдв.)</text>
<text x="39.8" y="128.7">=1</text>
<text x="73.8" y="128.7">1</text>
<text x="106.8" y="127.7">RG3</text>
<text x="133.7" y="129.2">y19 (зап.)</text>
<text x="8.6" y="136.8">y1</text>
<text x="55.9" y="132">&amp;</text>
<text x="7.9" y="142.4">y12</text>
<text x="20.9" y="138.6">T2</text>
<text x="136.9" y="148.3">0</text>
<text x="152.4" y="148.3">1</text>
<text x="321.2" y="144.7">&amp;</text>
<text x="9.7" y="150.3">cop0</text>
<text x="21.9" y="155.4">&amp;</text>
<text x="143.4" y="153.3">MS2</text>
<text x="303.6" y="153.3">&quot;1&quot;&quot;0&quot;</text>
<text x="9.7" y="156.1">cop1</text>
<text x="67.1" y="158.7">0</text>
<text x="82.6" y="158.7">1</text>
<text x="144.9" y="157.2">E</text>
<text x="178.9" y="157.4">y4</text>
<text x="191.2" y="159.2">T3</text>
<text x="216.7" y="156.1">1</text>
<text x="8.6" y="166.8">y6</text>
<text x="73.6" y="163.8">MS3</text>
<text x="75.1" y="167.3">E</text>
<text x="178.9" y="163">y0</text>
<text x="234.1" y="167.6">&amp;</text>
<text x="273.1" y="163.5">A</text>
<text x="297.5" y="163.5">B</text>
<text x="20.9" y="173.9">T4</text>
<text x="284.6" y="168.1">==</text>
<text x="8.6" y="177.7">y0</text>
<text x="146.7" y="177.7">y9</text>
<text x="162.7" y="174.7">КС7 (1)</text>
<text x="81" y="184.6">y20</text>
<text x="296.2" y="185.8">=1</text>
<text x="81.7" y="190.2">y0</text>
<text x="94" y="186.3">T7</text>
<text x="180" y="187.4">y20</text>
<text x="192.4" y="189.1">T11</text>
<text x="215.7" y="190.9">1</text>
<text x="232.3" y="188.1">&amp;</text>
<text x="180.7" y="192.9">y0</text>
</g>
<g font-size="2.3">
<text x="195.1" y="16.5">7</text>
<text x="222.8" y="16.5">0</text>
<text x="222.8" y="28.9">0</text>
<text x="145.7" y="63.2">23</text>
<text x="148.5" y="63.2">22</text>
<text x="161.6" y="63.2">0</text>
<text x="168.6" y="63">23</text>
<text x="171.4" y="63.2">22</text>
<text x="184.4" y="63.2">0</text>
<text x="179.6" y="80.2">0</text>
<text x="81.2" y="84.8">4645</text>
<text x="88.6" y="84.8">23</text>
<text x="91.9" y="84.8">22</text>
<text x="97.6" y="84.8">0</text>
<text x="104.6" y="84.8">46</text>
<text x="120" y="84.8">0</text>
<text x="246.9" y="86.6">0</text>
<text x="216.7" y="97.5">7</text>
<text x="244.6" y="97.5">0</text>
<text x="244.4" y="112.5">0</text>
<text x="120.2" y="135.3">0</text>
<text x="113.7" y="187.1">31</text>
<text x="141.3" y="187.1">0</text>
</g>
<g font-size="2">
<text x="35.6" y="14.7">47</text>
<text x="38.1" y="14.7">46</text>
<text x="64" y="15">0</text>
<text x="114.6" y="14">46</text>
<text x="117.4" y="14">45</text>
<text x="126.6" y="14">23</text>
<text x="130.6" y="14">22</text>
<text x="145.4" y="14">0</text>
<text x="35.4" y="19">47</text>
<text x="63.2" y="19">0</text>
<text x="114.9" y="19">46</text>
<text x="144.9" y="19">0</text>
<text x="28.6" y="29.2">47</text>
<text x="62.1" y="29.2">0</text>
<text x="107.7" y="29.4">46</text>
<text x="195" y="29.2">7</text>
<text x="197.3" y="29.2">6</text>
<text x="30.7" y="31.5">47</text>
<text x="33.3" y="31.5">46</text>
<text x="35.8" y="34">45</text>
<text x="36.1" y="31.7">45</text>
<text x="45.7" y="31.7">23</text>
<text x="49" y="31.7">22</text>
<text x="59.5" y="31.7">0</text>
<text x="110.2" y="31.7">46</text>
<text x="112.2" y="34.5">45</text>
<text x="125.7" y="34.5">23</text>
<text x="140.7" y="31.7">0</text>
<text x="112.2" y="37.3">45</text>
<text x="247.7" y="40.4">6</text>
<text x="273.1" y="40.4">0</text>
<text x="211.4" y="46">6</text>
<text x="236.8" y="46">0</text>
<text x="112.9" y="51.3">46</text>
<text x="138" y="51.3">0</text>
<text x="147.1" y="67.8">23</text>
<text x="161.2" y="67.8">0</text>
<text x="169" y="67.8">23</text>
<text x="182.2" y="67.8">0</text>
<text x="215" y="69.1">8</text>
<text x="217.5" y="69.1">7</text>
<text x="219.3" y="69.1">6</text>
<text x="229.4" y="69.1">0</text>
<text x="237.6" y="69.1">8</text>
<text x="240.1" y="69.1">7</text>
<text x="241.9" y="69.1">6</text>
<text x="252" y="69.1">0</text>
<text x="150.9" y="77.2">23</text>
<text x="177.9" y="77.2">0</text>
<text x="205.4" y="73.9">CR</text>
<text x="214" y="73.9">8</text>
<text x="229.7" y="73.9">0</text>
<text x="236" y="73.9">8</text>
<text x="251" y="73.9">0</text>
<text x="150.8" y="79.7">23</text>
<text x="153.6" y="79.7">22</text>
<text x="209.4" y="83.5">8</text>
<text x="228.1" y="83.5">S</text>
<text x="247" y="83.5">0</text>
<text x="72.7" y="89.6">CR</text>
<text x="81.1" y="89.4">46</text>
<text x="97.4" y="89.4">0</text>
<text x="103.2" y="89.4">46</text>
<text x="118.8" y="89.4">0</text>
<text x="209" y="86.6">8</text>
<text x="211.8" y="86.6">7</text>
<text x="76.3" y="99.3">CRP</text>
<text x="86.5" y="99">46</text>
<text x="86.8" y="101.8">46</text>
<text x="95.8" y="98.5">S</text>
<text x="114.7" y="99">0</text>
<text x="115.3" y="101.8">0</text>
<text x="216.6" y="112.5">7</text>
<text x="218.9" y="112.5">6</text>
<text x="279.2" y="114.2">6</text>
<text x="304.6" y="114.2">0</text>
<text x="94.3" y="122.4">22</text>
<text x="124.3" y="122.4">0</text>
<text x="154.2" y="122.6">22</text>
<text x="178.9" y="122.6">0</text>
<text x="230" y="129.5">6</text>
<text x="255.3" y="129.5">0</text>
<text x="89.9" y="135.3">22</text>
<text x="123.2" y="132.5">0</text>
<text x="157.2" y="135.1">22</text>
<text x="89.4" y="138.6">22</text>
<text x="131.6" y="147.5">22</text>
<text x="141.6" y="147.5">0</text>
<text x="147.9" y="147.5">22</text>
<text x="158.4" y="147.5">0</text>
<text x="136" y="157.7">22</text>
<text x="154.6" y="157.7">0</text>
<text x="289.9" y="158.2">7</text>
<text x="292.4" y="158.2">6</text>
<text x="294.9" y="158.2">5</text>
<text x="297.5" y="158.2">4</text>
<text x="300" y="158.2">3</text>
<text x="302.6" y="158.2">2</text>
<text x="305.1" y="158.2">1</text>
<text x="307.6" y="158.2">0</text>
<text x="264.5" y="163">7</text>
<text x="282.3" y="163">0</text>
<text x="288.6" y="163">7</text>
<text x="306.4" y="163">0</text>
<text x="113.4" y="172.1">31</text>
<text x="115.9" y="172.1">30</text>
<text x="119" y="172.1">29</text>
<text x="125.8" y="172.1">23</text>
<text x="129.1" y="172.1">22</text>
<text x="141.9" y="172.1">0</text>
<text x="153.5" y="170.6">6</text>
<text x="178.9" y="170.6">0</text>
<text x="283.6" y="172.1">A &gt; B</text>
</g>
</svg>
